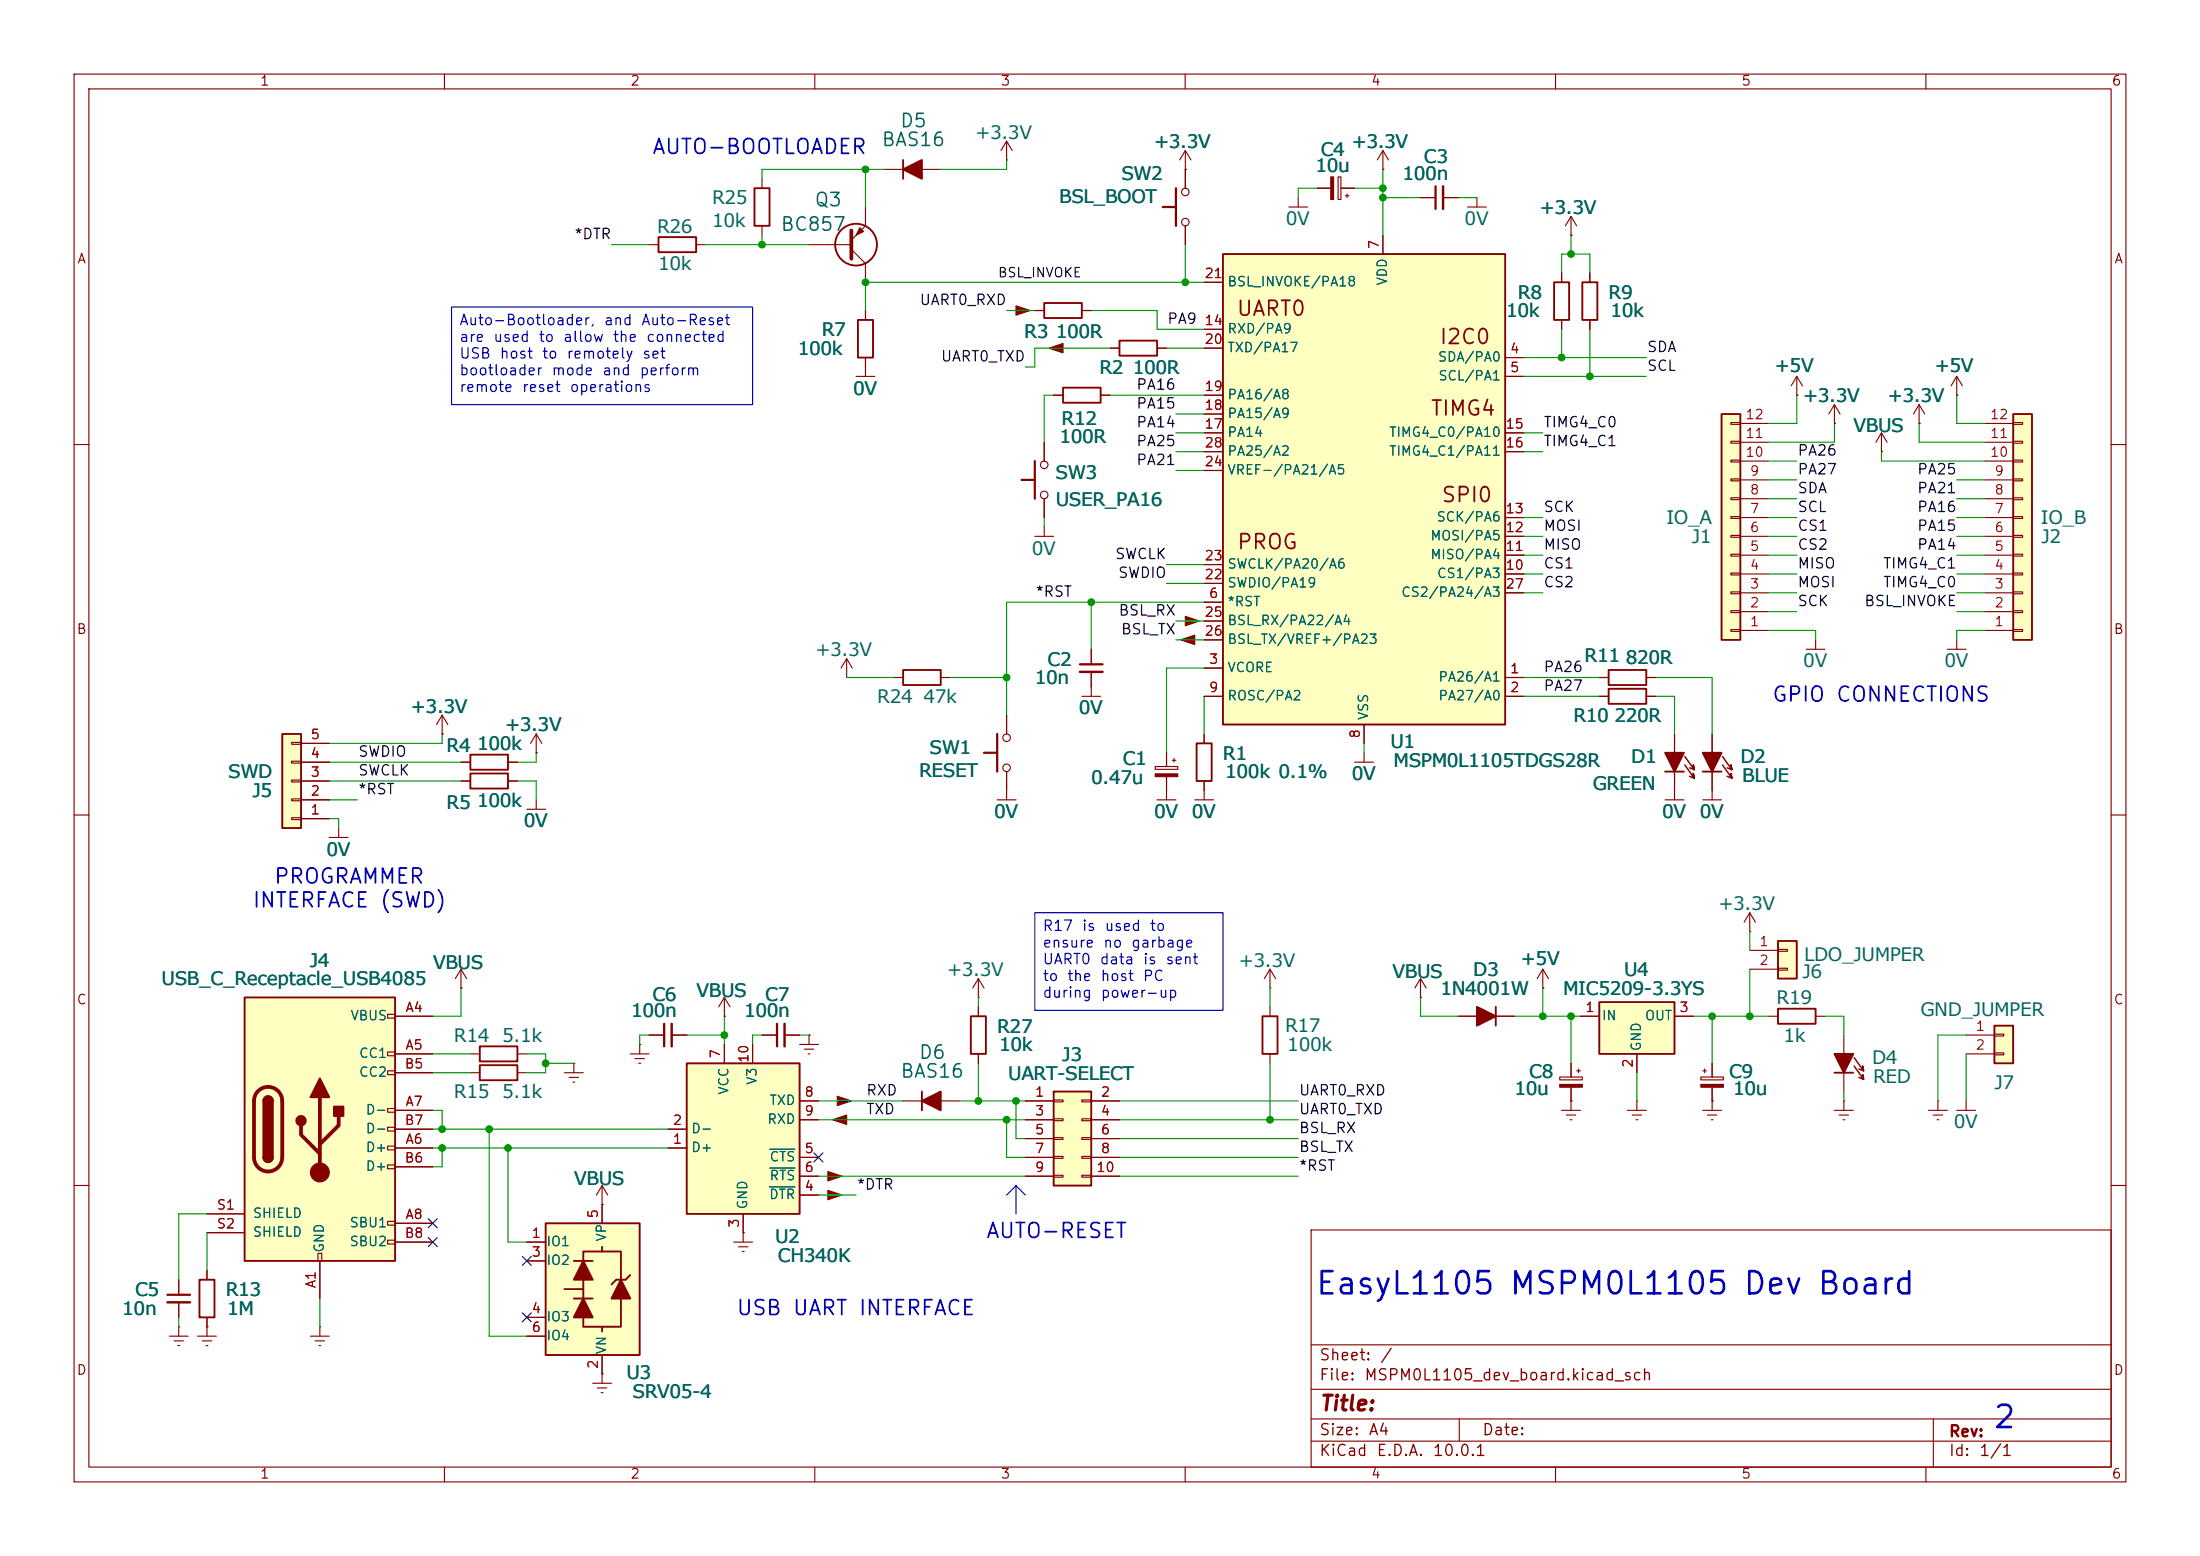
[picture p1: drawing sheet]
<svg xmlns="http://www.w3.org/2000/svg" width="297mm" height="210mm" viewBox="0 0 297 210" stroke-linecap="round" stroke-linejoin="round" font-family="sans-serif">
<g fill="none" stroke="#840000" stroke-width=".15">
<path d="M10 10h277v190h-277zM12 12h273v186h-273zM60 10v2M110 10v2M160 10v2M210 10v2M260 10v2M139.7 41.9h1.3M146 41.9h1.3M10 60h2M285 60h2M10 110h2"/>
<path d="M62.2 105.4h1.3M62.2 102.9h1.3M68.6 105.4h1.2M68.6 102.9h1.2M285 110h2M10 160h2M177 166h108v32h-108zM285 160h2M60 198v2M110 198v2M160 198v2M177 194.5h108"/>
<path d="M177 191.5h108M177 187.5h108M177 181.5h108M197 191.5v3M210 198v2M260 198v2M261 191.5v6.5"/>
</g>
<path d="M137.2 41.3l1.9 .6-1.9 .6z" fill="#840000" stroke="#840000" stroke-width=".15"/>
<path d="M141 40.9h5v2h-5zM63.5 104.4h5.1v2h-5.1zM63.5 101.9h5.1v2h-5.1z" fill="none" stroke="#840000" stroke-width=".25"/>
<path d="M33 134.6h20.3v35.6h-20.3z" fill="#ffffc2"/>
<g fill="none" stroke="#840000" stroke-width=".15">
<path d="M212.1 31.8h.1M212.1 29.2l-.8 1.3M212.1 29.2l.8 1.3M212.1 29.2v2.6M142.2 53.3h1.3M148.6 53.3h1.3M149.9 47h1.2M156.2 47h1.3M72.4 99.1v2.5M72.4 99.1l-.8 1.2M72.4 99.1l.8 1.2M71.1 109.2h2.6"/>
<path d="M72.4 101.6h.1M72.4 108v1.2M52.3 136.9h1v.5h-1zM53.3 137.2h5.1M52.3 142h1v.5h-1zM52.3 144.5h1v.5h-1zM52.3 149.6h1v.5h-1zM52.3 152.1h1v.6h-1zM52.3 154.7h1v.5h-1zM52.3 157.2h1v.5h-1zM53.3 142.2h5.1M53.3 154.9h5.1"/>
<path d="M53.3 149.9h5.1M53.3 144.8h5.1M53.3 157.5h5.1M53.3 152.4h5.1M27.9 163.8h5.1M27.9 166.4h5.1M42.9 169.2h.5v1h-.5zM43.2 170.2v5.1M52.3 164.8h1v.6h-1zM52.3 167.4h1v.5h-1zM53.3 165.1h5.1M53.3 167.6h5.1"/>
<path d="M80 186.7h2.5M80.6 187.3h1.3M81.2 188h.2M81.3 185.4h.1M81.3 185.4v1.3"/>
</g>
<path d="M143.5 52.3h5.1v2.1h-5.1zM151.1 46h5.1v2h-5.1zM33 134.6h20.3v35.6h-20.3zM35.6 148.6a.64 .64 0 0 1 .6-.6 .64 .64 0 0 1 .6 .6M35.6 156.2a.64 .64 0 0 0 .6 .6 .64 .64 0 0 0 .6-.6" fill="none" stroke="#840000" stroke-width=".25"/>
<path d="M34.8 147.3a1.9 1.9 0 0 1 2.1-.5 1.9 1.9 0 0 1 1.2 1.8v7.6a1.91 1.91 0 0 1-1.9 1.9 1.91 1.91 0 0 1-1.9-1.9v-7.6a1.9 1.9 0 0 1 .5-1.3zM40.6 151.9v1.3l2.6 2.5M43.2 148.1v10.1M45.7 150.6v1.3l-2.5 2.5" fill="none" stroke="#840000" stroke-width=".51"/>
<g fill="#840000" stroke="#840000" stroke-width=".25">
<path d="M35.6 148.6h1.2v7.6h-1.2z"/>
<path d="M35.7 148.1a.64 .64 0 0 1 .7-.1 .64 .64 0 0 1 .4 .6h-1.2z"/>
<path d="M35.6 156.2h1.2a.64 .64 0 0 1-.6 .6 .64 .64 0 0 1-.6-.6z"/>
<path d="M43.2 145.5l1.2 2.6h-2.5z"/>
<path d="M45.1 149.4h1.3v1.2h-1.3z"/>
<circle cx="40.6" cy="151.3" r=".63"/>
</g>
<g fill="#840000" stroke="#840000" stroke-width=".15">
<path d="M141.6 47l1.9-.6v1.2z"/>
<circle cx="43.2" cy="158.2" r="1.27"/>
</g>
<path d="M73.7 165.1h12.7v17.8h-12.7z" fill="#ffffc2"/>
<g fill="none" stroke="#840000" stroke-width=".25">
<path d="M217.2 90.4h5v2.1h-5zM217.2 93h5v2h-5zM201.9 135.9v2.5M26.9 172.7h2.1v5.1h-2.1zM73.7 165.1h12.7v17.8h-12.7zM76.2 174h2.5M77.5 170.2h2.5M77.5 175.3h2.5M78.7 170.2v-1.3h5.1v3.8M78.7 172.7v2.6M81.3 168.3v.6M81.3 179.1v.6"/>
<path d="M83.8 175.3v3.8h-5.1v-1.3M85.1 172.1l-.6 .6h-1.3l-.7 .7"/>
</g>
<g fill="none" stroke="#840000" stroke-width=".15">
<path d="M177.8 25.4h1.9M180.6 23.9h.4v3h-.4zM181 25.4h1.9M181.6 26.4h.5M181.9 26.2v.5M198.1 27.9h2.6M199.4 26.7v1.2M59.7 99.1h.1M59.7 96.5l-.8 1.3M59.7 96.5l.8 1.3M59.7 96.5v2.6M215.9 91.4h1.3"/>
<path d="M215.9 94h1.3M222.2 91.4h1.3M222.2 94h1.3M62.2 133.4h.1M62.2 130.8l-.7 1.3M62.2 130.8l.8 1.3M62.2 130.8v2.6M196.8 137.2h7.7M208.3 133.4h.1M208.3 130.8l-.8 1.3M208.3 130.8l.7 1.3M208.3 130.8v2.6"/>
<path d="M210.6 145.4h3v.3h-3zM210.8 149.9h2.6M211.5 150.5h1.2M212 151.1h.2M212.1 148.6h.1M212.1 143.5v1.9M212.1 146.7v3.2M212.9 144.5h.5M213.1 144.3v.5M219.7 149.9h2.5M220.3 150.5h1.3M220.9 151.1h.2"/>
<path d="M221 148.6h.1M221 148.6v1.3M229.6 145.4h3.1v.3h-3.1zM229.9 144.5h.5M230.1 144.3v.5M231.1 143.5v1.9M231.1 146.7v1.9M247.6 149.9h2.6M248.3 150.5h1.3M248.8 151.1h.2M248.9 148.6h.1M248.9 148.6v1.3"/>
<path d="M264.2 149.9h2.5M265.4 148.6v1.3M24.1 179.1h.1M24.1 172.7v2.1M24.1 175.8v2M24.1 179.1v1.2M27.9 179.1h.1M27.9 171.5v1.2M27.9 177.8v2.5M43.2 179.1h.1M43.2 179.1v1.2M71.1 167.6h2.6"/>
<path d="M71.1 170.2h2.6M71.1 177.8h2.6M78.7 170.2v2.5M78.7 175.3v2.5M81.3 162.6h.1M81.3 160v5.1M81.3 160l-.8 1.3M81.3 160l.7 1.3M83.8 172.7v2.6M22.9 180.3h2.5M23.5 181h1.3M24 181.6h.3"/>
<path d="M26.7 180.3h2.5M27.3 181h1.3M27.8 181.6h.3M41.9 180.3h2.5M42.5 181h1.3M43.1 181.6h.2M71.1 180.3h2.6M81.3 182.9v2.5"/>
</g>
<g fill="#840000" stroke="#840000" stroke-width=".25">
<path d="M78.7 170.2l1.3 2.5h-2.5z"/>
<path d="M78.7 175.3l1.3 2.5h-2.5z"/>
<path d="M83.8 172.7l1.3 2.6h-2.6z"/>
<path d="M199.4 135.9l2.5 1.3-2.5 1.2z"/>
</g>
<g fill="#840000" stroke="#840000" stroke-width=".15">
<path d="M210.6 146.4h3v.3h-3z"/>
<path d="M179.7 23.9h.3v3h-.3z"/>
<path d="M229.6 146.4h3.1v.3h-3.1z"/>
</g>
<path d="M22.6 174.8h3.1" fill="none" stroke="#840000" stroke-width=".3"/>
<path d="M22.6 175.8h3.1" fill="none" stroke="#840000" stroke-width=".33"/>
<path d="M215.9 135.3h10.2v6.9h-10.2z" fill="#ffffc2"/>
<path d="M115.8 43.2h2.1v5.1h-2.1zM224.8 104.1h2.5M229.9 104.1h2.5M215.9 135.3h10.2v6.9h-10.2z" fill="none" stroke="#840000" stroke-width=".25"/>
<g fill="none" stroke="#840000" stroke-width=".15">
<path d="M160 22.9h.1M160 20.3l-.7 1.3M160 20.3l.8 1.3M160 20.3v2.6M116.8 41.9v1.3M116.8 48.3v1.2M139.7 72.4h2.5M141 71.1v1.3M226.1 99.1v8.9M231.1 99.1v8.9M161.3 108h2.5M162.6 106.7v1.3"/>
<path d="M224.8 108h2.5M229.9 108h2.5M213.4 137.2h2.5M226.1 137.2h2.5M236.2 125.7h.1M236.2 123.2l-.7 1.3M236.2 123.2l.8 1.3M236.2 123.2v2.5M221 142.2v2.6M229.9 149.9h2.5M230.5 150.5h1.3M231 151.1h.3"/>
<path d="M231.1 148.6h.1M231.1 148.6v1.3"/>
</g>
<path d="M227.5 103.3l1.2 1.7-.1-.6 .1 .6-.6-.2M227.5 102.1l1.2 1.8-.1-.6 .1 .6-.6-.3M232.5 103.3l1.3 1.7-.1-.6 .1 .6-.6-.2M232.5 102.1l1.3 1.8-.1-.6 .1 .6-.6-.3" fill="none" stroke="#840000" stroke-width=".2"/>
<g fill="#840000" stroke="#840000" stroke-width=".25">
<path d="M229.9 101.6h2.5l-1.3 2.5z"/>
<path d="M224.8 101.6h2.5l-1.2 2.5z"/>
</g>
<path d="M240 127h2.6v5.1h-2.6z" fill="#ffffc2"/>
<g fill="none" stroke="#840000" stroke-width=".25">
<path d="M88.9 32h5.1v2h-5.1zM101.9 25.4h2v5.1h-2zM121.9 21.6v2.5M121.9 90.4h5.1v2.1h-5.1zM161.5 100.3h2.1v5.1h-2.1zM131.1 137.2h2v5h-2zM240 127h2.6v5.1h-2.6zM64.8 141.2h5v2.1h-5zM247.6 144.8h2.6"/>
<circle cx="115.6" cy="33" r="2.82"/>
</g>
<g fill="none" stroke="#840000" stroke-width=".15">
<path d="M135.9 19.1l-.8 1.2M135.9 19.1l.8 1.2M135.9 19.1v2.5M87.6 33h1.3M94 33h1.2M102.9 24.1v1.3M102.9 30.5v1.3M109.2 33h5.7M114.9 33.7l1.9 1.9v2.5M116.8 27.9v2.6l-1.9 1.9M119.4 22.9h7.6M135.9 21.6h.1"/>
<path d="M160 22.9v2.5M160 30.5v2.5M141 59.7v2.5M141 67.3v2.6M114.3 91.4h.1M114.3 88.9l-.8 1.3M114.3 88.9l.8 1.3M114.3 88.9v2.5M120.6 91.4h1.3M127 91.4h1.3M135.9 96.5v2.6M146 94h2.6"/>
<path d="M147.3 87.6v2.1M147.3 90.7v3.3M162.6 99.1v1.2M134.6 108h2.6M135.9 104.1v3.9M156 103.5h3v.3h-3zM157.5 101.6v1.9M157.5 104.8v1.9M158.2 102.6h.5M158.5 102.4v.5M162.6 105.4v1.3M182.9 102.9h2.5"/>
<path d="M184.1 101.6v1.3M87.6 139.7h2.1M90.7 139.7h2M132.1 135.9v1.3M236.2 128.3h3.8M236.2 130.8h3.8M240 128.1h1.3v.3h-1.3zM240 130.7h1.3v.2h-1.3zM248.9 139.7v7.6M63.5 142.2h1.3M69.8 142.2h1.3M132.1 142.2v1.3"/>
<path d="M260.3 149.9h2.6M261 150.5h1.3M261.5 151.1h.2M261.6 148.6h.1M261.6 148.6v1.3M99.1 167.6h2.5M99.7 168.3h1.3M100.2 168.9h.3M100.3 166.4h.1M100.3 166.4v1.2"/>
<circle cx="160" cy="30" r=".51"/>
<circle cx="160" cy="25.9" r=".51"/>
<circle cx="141" cy="62.7" r=".51"/>
<circle cx="141" cy="66.8" r=".51"/>
<circle cx="135.9" cy="99.6" r=".51"/>
<circle cx="135.9" cy="103.6" r=".51"/>
</g>
<path d="M157 27.9h1.7M158.7 25.4v5.1M137.9 64.8h1.8M139.7 62.2v5.1M134.6 99.1v5M145.8 89.7h3M132.8 101.6h1.8M89.7 138.2v3" fill="none" stroke="#840000" stroke-width=".3"/>
<path d="M114.9 31.1v3.8" fill="none" stroke="#840000" stroke-width=".51"/>
<g fill="#840000" stroke="#840000" stroke-width=".15">
<path d="M116.1 30.7l.5 .5-1 .6z"/>
<path d="M160 83.2l1.9 .6-1.9 .7z"/>
<path d="M159.4 86.4l1.9-.7v1.3z"/>
<path d="M156 104.4h3v.4h-3z"/>
<path d="M111.8 160.7l1.9 .6-1.9 .6z"/>
<path d="M111.8 158.1l1.9 .7-1.9 .6z"/>
</g>
<g fill="#840000" stroke="#840000" stroke-width=".25">
<path d="M121.9 22.9l2.6-1.3v2.5z"/>
<path d="M247.6 142.2h2.6l-1.3 2.6z"/>
</g>
<path d="M145.8 90.7h3M90.7 138.2v3" fill="none" stroke="#840000" stroke-width=".33"/>
<path d="M250.3 143.9l1.3 1.8-.1-.7 .1 .7-.6-.3M250.3 142.7l1.3 1.8-.1-.6 .1 .6-.6-.2" fill="none" stroke="#840000" stroke-width=".2"/>
<path d="M269.2 138.4h2.6v5.1h-2.6z" fill="#ffffc2"/>
<path d="M269.2 138.4h2.6v5.1h-2.6z" fill="none" stroke="#840000" stroke-width=".25"/>
<g fill="none" stroke="#840000" stroke-width=".15">
<path d="M156.2 108h2.5M157.5 106.7v1.3M97.8 137.2h.1M97.8 134.6l-.8 1.3M97.8 134.6l.8 1.3M97.8 134.6v2.6M132.1 134.6h.1M132.1 132.1l-.8 1.3M132.1 132.1l.7 1.3M132.1 132.1v2.5M191.8 134.6h.1M191.8 132.1l-.8 1.3"/>
<path d="M191.8 132.1l.7 1.3M191.8 132.1v2.5M265.4 139.7h3.8M269.2 139.6h1.3v.2h-1.3zM85.1 142.2h2.5M85.7 142.9h1.3M86.2 143.5h.3M86.4 141h.1M86.4 141v1.2M265.4 142.2h3.8M269.2 142.1h1.3v.3h-1.3z"/>
</g>
<path d="M165.1 34.3h38.1v63.5h-38.1z" fill="#ffffc2"/>
<path d="M165.1 34.3h38.1v63.5h-38.1zM64.8 143.8h5v2h-5z" fill="none" stroke="#840000" stroke-width=".25"/>
<g fill="none" stroke="#840000" stroke-width=".15">
<path d="M162.6 38.1h2.5M186.7 31.8v2.5M162.6 58.4h2.5M162.6 55.9h2.5M162.6 53.3h2.5M162.6 44.5h2.5M162.6 47h2.5M203.2 58.4h2.5M203.2 48.3h2.5M203.2 50.8h2.5M162.6 78.7h2.5M162.6 76.2h2.5"/>
<path d="M162.6 63.5h2.5M162.6 61h2.5M203.2 61h2.5M203.2 77.5h2.5M203.2 74.9h2.5M203.2 72.4h2.5M203.2 69.9h2.5M162.6 94h2.5M162.6 81.3h2.5M162.6 90.2h2.5M162.6 83.8h2.5M162.6 86.4h2.5"/>
<path d="M184.1 97.8v2.5M203.2 91.4h2.5M203.2 94h2.5M203.2 80h2.5M63.5 144.8h1.3M69.8 144.8h1.3"/>
</g>
<path d="M38.1 99.1h2.5v12.7h-2.5z" fill="#ffffc2"/>
<path d="M38.1 99.1h2.5v12.7h-2.5z" fill="none" stroke="#840000" stroke-width=".25"/>
<g fill="none" stroke="#840000" stroke-width=".15">
<path d="M186.7 22.9h.1M186.7 20.3l-.8 1.3M186.7 20.3l.8 1.3M186.7 20.3v2.6M191.8 26.7h2M194.8 26.7h2M39.4 110.4h1.2v.2h-1.2zM39.4 107.8h1.2v.3h-1.2zM39.4 105.3h1.2v.2h-1.2zM39.4 102.7h1.2v.3h-1.2zM39.4 100.2h1.2v.3h-1.2zM40.6 110.5h3.8"/>
<path d="M40.6 108h3.8M40.6 105.4h3.8M40.6 102.9h3.8M40.6 100.3h3.8M44.4 113h2.6M45.7 111.8v1.2"/>
</g>
<path d="M193.8 25.1v3.1" fill="none" stroke="#840000" stroke-width=".3"/>
<path d="M194.8 25.1v3.1" fill="none" stroke="#840000" stroke-width=".33"/>
<path d="M142.2 147.3h5.1v12.7h-5.1z" fill="#ffffc2"/>
<path d="M142.2 147.3h5.1v12.7h-5.1z" fill="none" stroke="#840000" stroke-width=".25"/>
<g fill="none" stroke="#840000" stroke-width=".15">
<path d="M138.4 148.6h3.8M138.4 151.1h3.8M138.4 153.7h3.8M138.4 156.2h3.8M138.4 158.8h3.8M142.2 148.5h1.3v.2h-1.3zM142.2 151h1.3v.3h-1.3zM142.2 153.5h1.3v.3h-1.3zM142.2 156.1h1.3v.2h-1.3zM142.2 158.6h1.3v.3h-1.3zM146 148.5h1.3v.2h-1.3zM146 151h1.3v.3h-1.3z"/>
<path d="M146 153.5h1.3v.3h-1.3zM146 156.1h1.3v.2h-1.3zM146 158.6h1.3v.3h-1.3zM147.3 148.6h3.8M147.3 151.1h3.8M147.3 153.7h3.8M147.3 156.2h3.8M147.3 158.8h3.8"/>
</g>
<path d="M92.7 143.5h15.2v20.3h-15.2z" fill="#ffffc2"/>
<path d="M209.8 38.1h2v5.1h-2zM213.6 38.1h2v5.1h-2zM240 136.1h5.1v2.1h-5.1zM92.7 143.5h15.2v20.3h-15.2zM124.5 147.3v2.6" fill="none" stroke="#840000" stroke-width=".25"/>
<g fill="none" stroke="#840000" stroke-width=".15">
<path d="M210.8 36.8v1.3M214.6 36.8v1.3M115.6 50.8h2.5M116.8 49.5v1.3M210.8 43.2v1.3M214.6 43.2v1.3M259.1 57.2h.1M259.1 54.6l-.8 1.3M259.1 54.6l.7 1.3M259.1 54.6v2.6M264.2 53.3h.1M264.2 50.8v2.5"/>
<path d="M264.2 50.8l-.8 1.3M264.2 50.8l.7 1.3M262.9 87.6h2.5M264.2 86.4v1.2M102.9 139.7h2M105.9 139.7h2M109.2 139.7h.1M109.2 139.7v1.3M238.8 137.2h1.2M245.1 137.2h1.3M76.2 144.8h2.5M76.8 145.4h1.3"/>
<path d="M77.3 146.1h.3M77.5 143.5h.1M77.5 143.5v1.3M90.2 154.9h2.5M90.2 152.4h2.5M97.8 141v2.5M101.6 141v2.5M107.9 156.2h2.6M107.9 158.8h2.6M107.9 148.6h2.6M107.9 151.1h2.6M107.9 141h2.6"/>
<path d="M108.6 141.6h1.3M109.1 142.2h.2M121.9 148.6h7.6M100.3 163.8v2.6M107.9 161.3h2.6"/>
</g>
<path d="M103.9 155.1h3.4M103.9 157.6h3.4M103.9 160.2h3.4" fill="none" stroke="#006464" stroke-width=".15"/>
<path d="M124.5 148.6l2.5-1.3v2.6z" fill="#840000" stroke="#840000" stroke-width=".25"/>
<path d="M104.9 138.2v3" fill="none" stroke="#840000" stroke-width=".3"/>
<path d="M105.9 138.2v3" fill="none" stroke="#840000" stroke-width=".33"/>
<g fill="#840000" stroke="#840000" stroke-width=".15">
<path d="M112.4 151.1l1.9-.6v1.3z"/>
<path d="M113 148l1.9 .6-1.9 .6z"/>
</g>
<path d="M271.8 55.9h2.5v30.5h-2.5z" fill="#ffffc2"/>
<path d="M271.8 55.9h2.5v30.5h-2.5zM170.4 137.2h2.1v5h-2.1z" fill="none" stroke="#840000" stroke-width=".25"/>
<g fill="none" stroke="#840000" stroke-width=".15">
<path d="M174 27.9h2.5M175.3 26.7v1.2M242.6 53.3h.1M242.6 50.8l-.8 1.3M242.6 50.8l.7 1.3M242.6 50.8v2.5M247.6 57.2h.1M247.6 54.6l-.7 1.3M247.6 54.6l.8 1.3M247.6 54.6v2.6M254 58.4l-.8 1.3M254 58.4l.8 1.3"/>
<path d="M254 58.4v2.6M268 59.7h3.8M268 57.2h3.8M271.8 59.6h1.2v.2h-1.2zM271.8 57h1.2v.3h-1.2zM254 61h.1M268 77.5h3.8M268 74.9h3.8M268 72.4h3.8M268 69.9h3.8M268 67.3h3.8M268 64.8h3.8"/>
<path d="M268 62.2h3.8M271.8 79.9h1.2v.2h-1.2zM271.8 77.3h1.2v.3h-1.2zM271.8 74.8h1.2v.3h-1.2zM271.8 72.3h1.2v.2h-1.2zM271.8 69.7h1.2v.3h-1.2zM271.8 67.2h1.2v.2h-1.2zM271.8 64.6h1.2v.3h-1.2zM271.8 62.1h1.2v.3h-1.2zM243.8 87.6h2.6M245.1 86.4v1.2M268 85.1h3.8"/>
<path d="M268 82.6h3.8M268 80h3.8M271.8 85h1.2v.2h-1.2zM271.8 82.4h1.2v.3h-1.2zM171.4 133.4h.1M171.4 130.8l-.7 1.3M171.4 130.8l.8 1.3M171.4 130.8v2.6M171.4 135.9v1.3M171.4 142.2v1.3"/>
</g>
<path d="M232.4 55.9h2.5v30.5h-2.5z" fill="#ffffc2"/>
<path d="M232.4 55.9h2.5v30.5h-2.5z" fill="none" stroke="#840000" stroke-width=".25"/>
<g fill="none" stroke="#840000" stroke-width=".15">
<path d="M160 22.9h.1M160 22.9v2.5M160 30.5v2.5M162.6 38.1h2.5M177.8 25.4h1.9M181 25.4h1.9M186.7 22.9h.1M186.7 31.8v2.5M191.8 26.7h2M194.8 26.7h2M210.8 36.8v1.3M212.1 31.8h.1"/>
<path d="M214.6 36.8v1.3M116.8 41.9v1.3M116.8 48.3v1.2M139.7 41.9h1.3M141 59.7v2.5M142.2 53.3h1.3M146 41.9h1.3M148.6 53.3h1.3M149.9 47h1.2M156.2 47h1.3M162.6 47h2.5M162.6 53.3h2.5"/>
<path d="M162.6 58.4h2.5M162.6 55.9h2.5M162.6 44.5h2.5M203.2 58.4h2.5M203.2 48.3h2.5M203.2 50.8h2.5M210.8 43.2v1.3M214.6 43.2v1.3M233.7 59.6h1.2v.2h-1.2zM233.7 57h1.2v.3h-1.2zM234.9 59.7h3.9M234.9 57.2h3.9"/>
<path d="M242.6 53.3h.1M247.6 57.2h.1M259.1 57.2h.1M264.2 53.3h.1M141 67.3v2.6M162.6 78.7h2.5M162.6 76.2h2.5M162.6 63.5h2.5M162.6 61h2.5M203.2 77.5h2.5M203.2 74.9h2.5M203.2 72.4h2.5"/>
<path d="M203.2 69.9h2.5M203.2 61h2.5M233.7 79.9h1.2v.2h-1.2zM233.7 77.3h1.2v.3h-1.2zM233.7 74.8h1.2v.3h-1.2zM233.7 72.3h1.2v.2h-1.2zM233.7 69.7h1.2v.3h-1.2zM233.7 67.2h1.2v.2h-1.2zM233.7 64.6h1.2v.3h-1.2zM233.7 62.1h1.2v.3h-1.2zM234.9 77.5h3.9M234.9 74.9h3.9"/>
<path d="M234.9 72.4h3.9M234.9 69.9h3.9M234.9 67.3h3.9M234.9 64.8h3.9M234.9 62.2h3.9M254 61h.1M59.7 99.1h.1M135.9 96.5v2.6M147.3 87.6v2.1M147.3 90.7v2M162.6 94h2.5M162.6 99.1v1.2"/>
<path d="M162.6 81.3h2.5M162.6 90.2h2.5M162.6 83.8h2.5M162.6 86.4h2.5M184.1 97.8v2.5M203.2 80h2.5M203.2 91.4h2.5M203.2 94h2.5M215.9 91.4h1.3M215.9 94h1.3M222.2 91.4h1.3M222.2 94h1.3"/>
<path d="M226.1 99.1v2.5M231.1 99.1v2.5M233.7 85h1.2v.2h-1.2zM233.7 82.4h1.2v.3h-1.2zM234.9 85.1h3.9M234.9 82.6h3.9M234.9 80h3.9M40.6 110.5h3.8M40.6 108h3.8M40.6 105.4h3.8M40.6 102.9h3.8M40.6 100.3h3.8"/>
<path d="M62.2 105.4h1.3M62.2 102.9h1.3M68.6 105.4h1.2M68.6 102.9h1.2M72.4 101.6h.1M135.9 104.1v2.6M157.5 101.6v1.9M157.5 104.8v1.9M162.6 105.4v1.3M226.1 104.1v2.6M231.1 104.1v2.6M53.3 137.2h5.1"/>
<path d="M62.2 133.4h.1M87.6 139.7h2.1M90.7 139.7h2M97.8 137.2h.1M102.9 139.7h2M105.9 139.7h2M109.2 139.7h.1M132.1 135.9v1.3M191.8 134.6h.1M196.8 137.2h2.6M201.9 137.2h2.6M208.3 133.4h.1"/>
<path d="M213.4 137.2h2.5M226.1 137.2h2.5M53.3 142.2h5.1M53.3 154.9h5.1M53.3 149.9h5.1M53.3 144.8h5.1M53.3 157.5h5.1M53.3 152.4h5.1M86.4 141h.1M90.2 154.9h2.5M90.2 152.4h2.5M97.8 141v2.5"/>
<path d="M101.6 141v2.5M107.9 148.6h2.6M107.9 151.1h2.6M107.9 156.2h2.6M107.9 158.8h2.6M132.1 142.2v1.3M138.4 148.6h3.8M138.4 151.1h3.8M138.4 153.7h3.8M138.4 156.2h3.8M138.4 158.8h3.8M147.3 148.6h3.8"/>
<path d="M147.3 151.1h3.8M147.3 153.7h3.8M147.3 156.2h3.8M147.3 158.8h3.8M212.1 148.6h.1M212.1 143.5v1.9M212.1 146.7v1.9M221 142.2v2.6M231.1 148.6h.1M231.1 143.5v1.9M231.1 146.7v1.9M24.1 172.7v2.1"/>
<path d="M24.1 175.8v2M27.9 179.1h.1M27.9 163.8h5.1M27.9 166.4h5.1M27.9 171.5v1.2M27.9 177.8v1.3M43.2 170.2v5.1M53.3 165.1h5.1M53.3 167.6h5.1M71.1 167.6h2.6M71.1 170.2h2.6M71.1 177.8h2.6"/>
<path d="M81.3 162.6h.1M81.3 162.6v2.5M100.3 166.4h.1M100.3 163.8v2.6M107.9 161.3h2.6M71.1 180.3h2.6M81.3 185.4h.1M81.3 182.9v2.5"/>
</g>
<path d="M61 41.4h40.6v13.2h-40.6zM139.7 123.2h25.4v13.2h-25.4zM137.2 160v3.8M137.2 160l1.2 1.3M137.2 160l-1.3 1.3" fill="none" stroke="#0000c2" stroke-width=".15"/>
<g fill="none" stroke="#009600" stroke-width=".15">
<path d="M82.5 33h5.1M95.2 33h14M102.9 31.8v1.2M116.8 22.9v5M119.4 22.9h-16.5v1.2M135.9 21.6v1.3h-8.9M160 33v5.1M162.6 38.1h-45.8v3.8M177.8 25.4h-2.5v1.3M182.9 25.4h3.8M186.7 22.9v8.9M186.7 26.7h5.1"/>
<path d="M196.8 26.7h2.6M210.8 36.8v-2.5h3.8v2.5M212.1 31.8v2.5M135.9 41.9h3.8M142.2 53.3h-1.2v6.4M147.3 41.9h8.9v2.6h6.4M149.9 53.3h12.7M149.9 47h-10.2v2.5h-1.3M157.5 47h5.1M158.7 58.4h3.9M158.7 55.9h3.9M205.7 50.8h16.5"/>
<path d="M205.7 48.3h16.5M205.7 58.4h2.6M210.8 44.5v3.8M214.6 44.5v6.3M242.6 53.3v3.9h-3.8M247.6 57.2v2.5h-8.8M259.1 57.2v2.5h8.9M264.2 53.3v3.9h3.8M141 69.9v1.2M157.5 78.7h5.1M157.5 76.2h5.1M158.7 61h3.9"/>
<path d="M158.7 63.5h3.9M205.7 61h2.6M205.7 74.9h2.6M205.7 77.5h2.6M205.7 69.9h2.6M205.7 72.4h2.6M238.8 62.2h3.8M238.8 74.9h3.8M238.8 77.5h3.8M238.8 64.8h3.8M238.8 67.3h3.8M238.8 69.9h3.8"/>
<path d="M238.8 72.4h3.8M254 61v1.2h14M264.2 74.9h3.8M264.2 77.5h3.8M264.2 64.8h3.8M264.2 67.3h3.8M264.2 69.9h3.8M264.2 72.4h3.8M59.7 99.1v1.2h-15.3M114.3 91.4h6.3M128.3 91.4h7.6M147.3 81.3v6.3"/>
<path d="M158.7 86.4h3.9M158.7 83.8h3.9M162.6 94v5.1M162.6 90.2h-5.1v11.4M162.6 81.3h-26.7v15.2M205.7 80h2.6M205.7 91.4h10.2M205.7 94h10.2M223.5 91.4h7.6v7.7M223.5 94h2.6v5.1M238.8 85.1h6.3v1.3M238.8 80h3.8"/>
<path d="M238.8 82.6h3.8M264.2 80h3.8M264.2 82.6h3.8M268 85.1h-3.8v1.3M44.4 110.5h1.3v1.3M44.4 108h3.9M44.4 105.4h17.8M44.4 102.9h17.8M69.8 105.4h2.6v2.6M72.4 101.6v1.3h-2.6M184.1 100.3v1.3M62.2 133.4v3.8h-3.8"/>
<path d="M87.6 139.7h-1.2v1.3M92.7 139.7h5.1M97.8 137.2v3.8M102.9 139.7h-1.3v1.3M107.9 139.7h1.3M132.1 134.6v1.3M171.4 133.4v2.5M191.8 134.6v2.6h5M204.5 137.2h8.9M208.3 133.4v3.8M212.1 137.2v6.3M228.6 137.2h10.2"/>
<path d="M231.1 137.2v6.3M236.2 125.7v2.6M236.2 130.8v6.4M246.4 137.2h2.5v2.5M265.4 139.7h-3.8v8.9M58.4 152.4h31.8M58.4 154.9h31.8M58.4 142.2h5.1M58.4 144.8h5.1M58.4 149.9h1.3v2.5M59.7 154.9v2.6h-1.3M66 152.4v27.9h5.1"/>
<path d="M68.6 154.9v12.7h2.5M71.1 142.2h2.6v2.6h-2.6M73.7 143.5h3.8M110.5 151.1h27.9M110.5 158.8h27.9M110.5 148.6h11.4M129.5 148.6h8.9M132.1 143.5v5.1M135.9 151.1v5.1h2.5M137.2 148.6v5.1h1.2M151.1 151.1h24.2M151.1 153.7h24.2"/>
<path d="M151.1 156.2h24.2M151.1 158.8h24.2M151.1 148.6h24.2M171.4 143.5v7.6M221 144.8v3.8M248.9 147.3v1.3M265.4 142.2v6.4M24.1 177.8v1.3M27.9 166.4v5.1M27.9 163.8h-3.8v8.9M43.2 175.3v3.8M110.5 161.3h5.1"/>
</g>
<path d="M109.9 155.6l1.2 1.2M111.1 155.6l-1.2 1.2M57.8 164.5l1.2 1.2M57.8 167l1.2 1.2M59 164.5l-1.2 1.2M59 167l-1.2 1.2M70.5 177.2l1.2 1.2M70.5 169.6l1.2 1.2M71.7 177.2l-1.2 1.2M71.7 169.6l-1.2 1.2" fill="none" stroke="#000084" stroke-width=".15"/>
<path d="M103.9 155.1h3.4M103.9 157.6h3.4M103.9 160.2h3.4" fill="none" stroke="#006464" stroke-width=".15"/>
<g fill="#009600" stroke="#009600" stroke-width=".14">
<circle cx="59.7" cy="154.9" r=".46"/>
<circle cx="59.7" cy="152.4" r=".46"/>
<circle cx="102.9" cy="33" r=".46"/>
<circle cx="116.8" cy="38.1" r=".46"/>
<circle cx="116.8" cy="22.9" r=".46"/>
<circle cx="135.9" cy="91.4" r=".46"/>
<circle cx="97.8" cy="139.7" r=".46"/>
<circle cx="66" cy="152.4" r=".46"/>
<circle cx="68.6" cy="154.9" r=".46"/>
<circle cx="73.7" cy="143.5" r=".46"/>
<circle cx="231.1" cy="137.2" r=".46"/>
<circle cx="236.2" cy="137.2" r=".46"/>
<circle cx="212.1" cy="34.3" r=".46"/>
<circle cx="186.7" cy="25.4" r=".46"/>
<circle cx="132.1" cy="148.6" r=".46"/>
<circle cx="135.9" cy="151.1" r=".46"/>
<circle cx="137.2" cy="148.6" r=".46"/>
<circle cx="171.4" cy="151.1" r=".46"/>
<circle cx="214.6" cy="50.8" r=".46"/>
<circle cx="210.8" cy="48.3" r=".46"/>
<circle cx="208.3" cy="137.2" r=".46"/>
<circle cx="212.1" cy="137.2" r=".46"/>
<circle cx="160" cy="38.1" r=".46"/>
<circle cx="147.3" cy="81.3" r=".46"/>
<circle cx="186.7" cy="26.7" r=".46"/>
</g>
<g font-size="3" fill="#0000c2">
<text x="177.4" y="175.5">EasyL1105 MSPM0L1105 Dev Board</text>
<text x="268.9" y="193.5">2</text>
</g>
<g font-size="2.5" fill="#006464">
<text x="131.7" y="18.7">+3.3V</text>
<text x="155.8" y="20">+3.3V</text>
<text x="177.6" y="23.3">10u</text>
<text x="178.3" y="21">C4</text>
<text x="182.5" y="20">+3.3V</text>
<text x="192.2" y="22">C3</text>
<text x="96.1" y="27.6">R25</text>
<text x="143" y="27.3">BSL_BOOT</text>
<text x="151.4" y="24.3">SW2</text>
<text x="189.3" y="24.3">100n</text>
<text x="207.9" y="28.9">+3.3V</text>
<text x="88.7" y="31.4">R26</text>
<text x="96.1" y="30.6">10k</text>
<text x="173.6" y="30.4">0V</text>
<text x="197.7" y="30.4">0V</text>
<text x="88.8" y="36.5">10k</text>
<text x="204.9" y="40.3">R8</text>
<text x="217.2" y="40.3">R9</text>
<text x="107.7" y="47.9">100k</text>
<text x="110.9" y="45.4">R7</text>
<text x="138.3" y="45.6">R3</text>
<text x="142.5" y="45.6">100R</text>
<text x="203.3" y="42.8">10k</text>
<text x="217.4" y="42.8">10k</text>
<text x="115.2" y="53.2">0V</text>
<text x="148.4" y="50.5">R2</text>
<text x="152.9" y="50.5">100R</text>
<text x="239.6" y="50.2">+5V</text>
<text x="261.2" y="50.2">+5V</text>
<text x="143" y="59.9">100R</text>
<text x="143.3" y="57.3">R12</text>
<text x="243.4" y="54.3">+3.3V</text>
<text x="250.2" y="58.3">VBUS</text>
<text x="254.9" y="54.3">+3.3V</text>
<text x="142.5" y="64.7">SW3</text>
<text x="142.5" y="68.2">USER_PA16</text>
<text x="225" y="70.8">IO_A</text>
<text x="275.5" y="70.8">IO_B</text>
<text x="139.3" y="74.8">0V</text>
<text x="228.4" y="73.3">J1</text>
<text x="275.6" y="73.3">J2</text>
<text x="110.1" y="88.6">+3.3V</text>
<text x="141.4" y="89.8">C2</text>
<text x="213.9" y="89.3">R11</text>
<text x="219.5" y="89.6">820R</text>
<text x="118.4" y="94.9">R24</text>
<text x="124.7" y="94.9">47k</text>
<text x="139.7" y="92.4">10n</text>
<text x="243.4" y="90.1">0V</text>
<text x="262.5" y="90.1">0V</text>
<text x="55.5" y="96.2">+3.3V</text>
<text x="60.3" y="101.5">R4</text>
<text x="64.4" y="101.3">100k</text>
<text x="68.2" y="98.7">+3.3V</text>
<text x="125.5" y="101.8">SW1</text>
<text x="145.7" y="96.4">0V</text>
<text x="187.7" y="101">U1</text>
<text x="212.4" y="97.4">R10</text>
<text x="218" y="97.4">220R</text>
<text x="30.8" y="105.1">SWD</text>
<text x="34.1" y="107.6">J5</text>
<text x="124.1" y="104.8">RESET</text>
<text x="147.3" y="105.8">0.47u</text>
<text x="151.6" y="103.2">C1</text>
<text x="165.1" y="102.5">R1</text>
<text x="165.4" y="105.1">100k 0.1%</text>
<text x="182.5" y="105.3">0V</text>
<text x="188.1" y="103.5">MSPM0L1105TDGS28R</text>
<text x="215" y="106.6">GREEN</text>
<text x="220.2" y="103">D1</text>
<text x="234.9" y="103">D2</text>
<text x="235.2" y="105.5">BLUE</text>
<text x="60.3" y="109.1">R5</text>
<text x="64.4" y="108.9">100k</text>
<text x="70.7" y="111.7">0V</text>
<text x="134.2" y="110.4">0V</text>
<text x="155.8" y="110.4">0V</text>
<text x="160.9" y="110.4">0V</text>
<text x="224.4" y="110.4">0V</text>
<text x="229.5" y="110.4">0V</text>
<text x="44.1" y="115.5">0V</text>
<text x="232" y="122.8">+3.3V</text>
<text x="41.8" y="130.5">J4</text>
<text x="58.5" y="130.7">VBUS</text>
<text x="127.9" y="131.7">+3.3V</text>
<text x="167.2" y="130.5">+3.3V</text>
<text x="188" y="132">VBUS</text>
<text x="198.9" y="131.7">D3</text>
<text x="205.3" y="130.2">+5V</text>
<text x="219.3" y="131.7">U4</text>
<text x="243.3" y="132">J6</text>
<text x="243.6" y="129.7">LDO_JUMPER</text>
<text x="21.8" y="133">USB_C_Receptacle_USB4085</text>
<text x="85.2" y="137.3">100n</text>
<text x="88.1" y="135">C6</text>
<text x="94" y="134.5">VBUS</text>
<text x="100.4" y="137.3">100n</text>
<text x="103.3" y="135">C7</text>
<text x="194.5" y="134.3">1N4001W</text>
<text x="211" y="134.3">MIC5209-3.3YS</text>
<text x="239.8" y="135.5">R19</text>
<text x="259.3" y="137.1">GND_JUMPER</text>
<text x="61.3" y="140.6">R14</text>
<text x="67.8" y="140.6">5.1k</text>
<text x="134.6" y="139.4">R27</text>
<text x="134.9" y="141.9">10k</text>
<text x="143.4" y="143.2">J3</text>
<text x="173.5" y="139.2">R17</text>
<text x="173.8" y="141.9">100k</text>
<text x="240.8" y="140.6">1k</text>
<text x="252.7" y="143.6">D4</text>
<text x="61.3" y="148.2">R15</text>
<text x="67.8" y="148.2">5.1k</text>
<text x="136.1" y="145.7">UART-SELECT</text>
<text x="204.5" y="147.7">10u</text>
<text x="206.4" y="145.5">C8</text>
<text x="233.4" y="145.5">C9</text>
<text x="234" y="147.7">10u</text>
<text x="252.9" y="146.1">RED</text>
<text x="269.2" y="147">J7</text>
<text x="263.8" y="152.3">0V</text>
<text x="77.5" y="159.9">VBUS</text>
<text x="104.6" y="167.8">U2</text>
<text x="105" y="170.3">CH340K</text>
<text x="16.5" y="177.5">10n</text>
<text x="18.2" y="174.9">C5</text>
<text x="30.5" y="174.9">R13</text>
<text x="30.7" y="177.5">1M</text>
<text x="84.6" y="186.1">U3</text>
<text x="85.4" y="188.6">SRV05-4</text>
</g>
<g font-size="2" fill="#0000c2">
<text x="87.9" y="21.3">AUTO-BOOTLOADER</text>
<text x="239.1" y="95.2">GPIO CONNECTIONS</text>
<text x="36.9" y="119.8">PROGRAMMER</text>
<text x="34" y="123">INTERFACE (SWD)</text>
<text x="133" y="167.6">AUTO-RESET</text>
<text x="99.3" y="178">USB UART INTERFACE</text>
</g>
<g font-size="2" fill="#840000">
<text x="166.8" y="43.1">UART0</text>
<text x="194.2" y="46.9">I2C0</text>
<text x="193" y="56.6">TIMG4</text>
<text x="194.5" y="68.3">SPI0</text>
<text x="166.9" y="74.6">PROG</text>
<text x="178" y="190.9">Title:</text>
</g>
<g font-size="1.8" fill="#006464">
<text x="121.4" y="17.6">D5</text>
<text x="118.9" y="20.2">BAS16</text>
<text x="109.8" y="28.3">Q3</text>
<text x="105.3" y="31.6">BC857</text>
<text x="123.9" y="143.4">D6</text>
<text x="121.4" y="145.9">BAS16</text>
</g>
<g font-size="1.5" fill="#840000">
<text x="178" y="184">Sheet:</text>
<text x="186.2" y="184">/</text>
<text x="178" y="186.7">File:</text>
<text x="184.1" y="186.7">MSPM0L1105_dev_board.kicad_sch</text>
<text x="178" y="196.9">KiCad</text>
<text x="178" y="194.1">Size:</text>
<text x="184.7" y="194.1">A4</text>
<text x="185.7" y="196.9">E.D.A.</text>
<text x="193.3" y="196.9">10.0.1</text>
<text x="200" y="194.1">Date:</text>
<text x="263" y="194.3">Rev:</text>
<text x="263" y="196.9">Id:</text>
<text x="267.1" y="196.9">1/1</text>
</g>
<g font-size="1.4" fill="#0f0f0f">
<text x="77.4" y="32.6">*DTR</text>
<text x="124" y="41.5">UART0_RXD</text>
<text x="157.5" y="44.1">PA9</text>
<text x="222.2" y="47.9">SDA</text>
<text x="126.9" y="49.1">UART0_TXD</text>
<text x="153.3" y="53">PA16</text>
<text x="222.2" y="50.4">SCL</text>
<text x="153.3" y="55.5">PA15</text>
<text x="153.3" y="58">PA14</text>
<text x="208.3" y="58">TIMG4_C0</text>
<text x="153.3" y="63.1">PA21</text>
<text x="153.3" y="60.6">PA25</text>
<text x="208.3" y="60.6">TIMG4_C1</text>
<text x="242.6" y="64.4">PA27</text>
<text x="242.6" y="61.8">PA26</text>
<text x="258.7" y="64.4">PA25</text>
<text x="208.3" y="69.5">SCK</text>
<text x="242.6" y="69.5">SCL</text>
<text x="242.6" y="66.9">SDA</text>
<text x="258.7" y="69.5">PA16</text>
<text x="258.7" y="66.9">PA21</text>
<text x="150.4" y="75.8">SWCLK</text>
<text x="208.3" y="74.5">MISO</text>
<text x="208.3" y="72">MOSI</text>
<text x="208.3" y="77.1">CS1</text>
<text x="242.6" y="74.5">CS2</text>
<text x="242.6" y="77.1">MISO</text>
<text x="242.6" y="72">CS1</text>
<text x="254.1" y="77.1">TIMG4_C1</text>
<text x="258.7" y="74.5">PA14</text>
<text x="258.7" y="72">PA15</text>
<text x="139.7" y="80.9">*RST</text>
<text x="150.8" y="78.4">SWDIO</text>
<text x="150.9" y="83.4">BSL_RX</text>
<text x="208.3" y="79.6">CS2</text>
<text x="242.6" y="82.2">SCK</text>
<text x="242.6" y="79.6">MOSI</text>
<text x="251.6" y="82.2">BSL_INVOKE</text>
<text x="254.1" y="79.6">TIMG4_C0</text>
<text x="151.2" y="86">BSL_TX</text>
<text x="208.3" y="91.1">PA26</text>
<text x="208.3" y="93.6">PA27</text>
<text x="48.3" y="105">SWCLK</text>
<text x="48.3" y="107.6">*RST</text>
<text x="48.3" y="102.5">SWDIO</text>
<text x="116.8" y="148.2">RXD</text>
<text x="175.3" y="148.2">UART0_RXD</text>
<text x="116.8" y="150.7">TXD</text>
<text x="175.3" y="155.8">BSL_TX</text>
<text x="175.3" y="150.7">UART0_TXD</text>
<text x="175.3" y="153.3">BSL_RX</text>
<text x="115.6" y="160.9">*DTR</text>
<text x="175.3" y="158.4">*RST</text>
</g>
<g font-size="1.4" fill="#0000c2">
<text x="61.9" y="44.2">Auto-Bootloader,</text>
<text x="61.9" y="46.5">are</text>
<text x="66.5" y="46.5">used</text>
<text x="72.6" y="46.5">to</text>
<text x="75.9" y="46.5">allow</text>
<text x="81.4" y="44.2">and</text>
<text x="82.6" y="46.5">the</text>
<text x="86.5" y="44.2">Auto-Reset</text>
<text x="87.1" y="46.5">connected</text>
<text x="61.9" y="48.8">USB</text>
<text x="61.9" y="51">bootloader</text>
<text x="61.9" y="53.3">remote</text>
<text x="67.4" y="48.8">host</text>
<text x="70.4" y="53.3">reset</text>
<text x="73.1" y="48.8">to</text>
<text x="74.4" y="51">mode</text>
<text x="76.4" y="48.8">remotely</text>
<text x="76.8" y="53.3">operations</text>
<text x="81.2" y="51">and</text>
<text x="86.2" y="51">perform</text>
<text x="86.6" y="48.8">set</text>
<text x="140.7" y="126">R17</text>
<text x="146" y="126">is</text>
<text x="149" y="126">used</text>
<text x="155.1" y="126">to</text>
<text x="140.7" y="128.3">ensure</text>
<text x="140.7" y="130.5">UART0</text>
<text x="148.4" y="130.5">data</text>
<text x="148.8" y="128.3">no</text>
<text x="152.6" y="128.3">garbage</text>
<text x="154.2" y="130.5">is</text>
<text x="157.3" y="130.5">sent</text>
<text x="140.7" y="132.8">to</text>
<text x="140.7" y="135">during</text>
<text x="144" y="132.8">the</text>
<text x="148.5" y="132.8">host</text>
<text x="148.5" y="135">power-up</text>
<text x="154.2" y="132.8">PC</text>
</g>
<g font-size="1.3" fill="#840000">
<text x="35" y="11.9">1</text>
<text x="85" y="11.9">2</text>
<text x="135" y="11.9">3</text>
<text x="185" y="11.9">4</text>
<text x="235" y="11.9">5</text>
<text x="285" y="11.9">6</text>
<text x="10.3" y="35.9">A</text>
<text x="285.3" y="35.9">A</text>
<text x="10.3" y="85.9">B</text>
<text x="285.3" y="85.9">B</text>
<text x="10.3" y="135.9">C</text>
<text x="285.3" y="135.9">C</text>
<text x="10.3" y="185.9">D</text>
<text x="285.3" y="185.9">D</text>
<text x="35" y="199.9">1</text>
<text x="85" y="199.9">2</text>
<text x="135" y="199.9">3</text>
<text x="185" y="199.9">4</text>
<text x="235" y="199.9">5</text>
<text x="285" y="199.9">6</text>
</g>
<g font-size="1.3" fill="#a90000">
<text x="186.4" y="33.7" transform="rotate(-90 186.4 33.7)">7</text>
<text x="162.5" y="37.8">21</text>
<text x="162.5" y="44.2">14</text>
<text x="162.5" y="46.7">20</text>
<text x="162.5" y="53.1">19</text>
<text x="203.8" y="48">4</text>
<text x="203.8" y="50.5">5</text>
<text x="162.5" y="58.2">17</text>
<text x="162.5" y="55.6">18</text>
<text x="203.2" y="58.2">15</text>
<text x="235.5" y="59.4">11</text>
<text x="235.5" y="56.9">12</text>
<text x="268.6" y="59.4">11</text>
<text x="268.6" y="56.9">12</text>
<text x="162.5" y="63.2">24</text>
<text x="162.5" y="60.7">28</text>
<text x="203.2" y="60.7">16</text>
<text x="235.5" y="62">10</text>
<text x="236.1" y="64.5">9</text>
<text x="268.6" y="62">10</text>
<text x="269.2" y="64.5">9</text>
<text x="203.2" y="69.6">13</text>
<text x="236.1" y="69.6">7</text>
<text x="236.1" y="67.1">8</text>
<text x="269.2" y="69.6">7</text>
<text x="269.2" y="67.1">8</text>
<text x="162.5" y="75.9">23</text>
<text x="203.2" y="77.2">10</text>
<text x="203.2" y="74.7">11</text>
<text x="203.2" y="72.1">12</text>
<text x="236.1" y="77.2">4</text>
<text x="236.1" y="74.7">5</text>
<text x="236.1" y="72.1">6</text>
<text x="269.2" y="77.2">4</text>
<text x="269.2" y="74.7">5</text>
<text x="269.2" y="72.1">6</text>
<text x="162.5" y="78.5">22</text>
<text x="162.5" y="83.6">25</text>
<text x="163.1" y="81">6</text>
<text x="203.2" y="79.8">27</text>
<text x="236.1" y="82.3">2</text>
<text x="236.1" y="79.8">3</text>
<text x="269.2" y="82.3">2</text>
<text x="269.2" y="79.8">3</text>
<text x="162.5" y="86.1">26</text>
<text x="163.1" y="89.9">3</text>
<text x="236.1" y="84.8">1</text>
<text x="269.2" y="84.8">1</text>
<text x="163.1" y="93.7">9</text>
<text x="203.8" y="91.2">1</text>
<text x="203.8" y="93.7">2</text>
<text x="41.8" y="100.1">5</text>
<text x="183.9" y="99.8" transform="rotate(-90 183.9 99.8)">8</text>
<text x="41.8" y="107.7">2</text>
<text x="41.8" y="105.2">3</text>
<text x="41.8" y="102.6">4</text>
<text x="41.8" y="110.2">1</text>
<text x="237.4" y="128">1</text>
<text x="237.4" y="130.6">2</text>
<text x="54.6" y="136.9">A4</text>
<text x="213.9" y="136.9">1</text>
<text x="226.6" y="136.9">3</text>
<text x="54.6" y="142">A5</text>
<text x="97.5" y="142.9" transform="rotate(-90 97.5 142.9)">7</text>
<text x="101.3" y="143.6" transform="rotate(-90 101.3 143.6)">10</text>
<text x="266.6" y="139.4">1</text>
<text x="266.6" y="142">2</text>
<text x="54.5" y="144.5">B5</text>
<text x="54.6" y="149.6">A7</text>
<text x="108.5" y="148.3">8</text>
<text x="139.6" y="148.3">1</text>
<text x="148.5" y="148.3">2</text>
<text x="220.7" y="144.2" transform="rotate(-90 220.7 144.2)">2</text>
<text x="54.5" y="152.1">B7</text>
<text x="54.6" y="154.7">A6</text>
<text x="90.7" y="154.7">1</text>
<text x="90.7" y="152.1">2</text>
<text x="108.5" y="156">5</text>
<text x="108.5" y="150.9">9</text>
<text x="139.6" y="150.9">3</text>
<text x="139.6" y="153.4">5</text>
<text x="139.6" y="156">7</text>
<text x="148.5" y="150.9">4</text>
<text x="148.5" y="153.4">6</text>
<text x="148.5" y="156">8</text>
<text x="54.5" y="157.2">B6</text>
<text x="108.5" y="161">4</text>
<text x="108.5" y="158.5">6</text>
<text x="139.6" y="158.5">9</text>
<text x="147.9" y="158.5">10</text>
<text x="29.2" y="163.6">S1</text>
<text x="29.2" y="166.1">S2</text>
<text x="54.5" y="167.4">B8</text>
<text x="54.6" y="164.8">A8</text>
<text x="71.7" y="167.4">1</text>
<text x="81" y="164.5" transform="rotate(-90 81 164.5)">5</text>
<text x="100.1" y="165.8" transform="rotate(-90 100.1 165.8)">3</text>
<text x="42.9" y="174" transform="rotate(-90 42.9 174)">A1</text>
<text x="71.7" y="169.9">3</text>
<text x="71.7" y="177.5">4</text>
<text x="71.7" y="180.1">6</text>
<text x="81" y="184.9" transform="rotate(-90 81 184.9)">2</text>
</g>
<text font-size="1.3" fill="#0f0f0f" x="134.6" y="37.8">BSL_INVOKE</text>
<g font-size="1.3" fill="#006464">
<text x="165.6" y="39">BSL_INVOKE/PA18</text>
<text x="187.6" y="38.6" transform="rotate(-90 187.6 38.6)">VDD</text>
<text x="165.6" y="45.3">RXD/PA9</text>
<text x="165.6" y="47.9">TXD/PA17</text>
<text x="194" y="49.1">SDA/PA0</text>
<text x="194.1" y="51.7">SCL/PA1</text>
<text x="165.6" y="59.3">PA14</text>
<text x="165.6" y="56.7">PA15/A9</text>
<text x="165.6" y="54.2">PA16/A8</text>
<text x="187.4" y="59.3">TIMG4_C0/PA10</text>
<text x="165.6" y="64.4">VREF-/PA21/A5</text>
<text x="165.6" y="61.8">PA25/A2</text>
<text x="187.4" y="61.8">TIMG4_C1/PA11</text>
<text x="193.8" y="70.7">SCK/PA6</text>
<text x="165.6" y="77.1">SWCLK/PA20/A6</text>
<text x="193" y="75.8">MISO/PA4</text>
<text x="193" y="73.3">MOSI/PA5</text>
<text x="165.6" y="82.1">*RST</text>
<text x="165.6" y="79.6">SWDIO/PA19</text>
<text x="189.1" y="80.9">CS2/PA24/A3</text>
<text x="193.9" y="78.3">CS1/PA3</text>
<text x="165.6" y="84.7">BSL_RX/PA22/A4</text>
<text x="165.6" y="87.2">BSL_TX/VREF+/PA23</text>
<text x="165.6" y="91">VCORE</text>
<text x="165.6" y="94.8">ROSC/PA2</text>
<text x="194.1" y="92.3">PA26/A1</text>
<text x="194.1" y="94.8">PA27/A0</text>
<text x="185" y="97.3" transform="rotate(-90 185 97.3)">VSS</text>
<text x="47.2" y="138">VBUS</text>
<text x="48.4" y="143.1">CC1</text>
<text x="216.2" y="138">IN</text>
<text x="221.8" y="142" transform="rotate(-90 221.8 142)">GND</text>
<text x="222" y="138">OUT</text>
<text x="48.4" y="145.6">CC2</text>
<text x="98.7" y="147.8" transform="rotate(-90 98.7 147.8)">VCC</text>
<text x="102.5" y="146.5" transform="rotate(-90 102.5 146.5)">V3</text>
<text x="103.8" y="149.5">TXD</text>
<text x="49.3" y="155.8">D+</text>
<text x="49.3" y="150.7">D-</text>
<text x="49.3" y="153.3">D-</text>
<text x="93.2" y="155.8">D+</text>
<text x="93.2" y="153.3">D-</text>
<text x="103.5" y="152">RXD</text>
<text x="49.3" y="158.3">D+</text>
<text x="103.8" y="157.1">CTS</text>
<text x="103.8" y="159.6">RTS</text>
<text x="34" y="164.7">SHIELD</text>
<text x="34" y="167.2">SHIELD</text>
<text x="47.1" y="166">SBU1</text>
<text x="82.1" y="167.7" transform="rotate(-90 82.1 167.7)">VP</text>
<text x="101.2" y="163.3" transform="rotate(-90 101.2 163.3)">GND</text>
<text x="103.7" y="162.2">DTR</text>
<text x="44" y="169.2" transform="rotate(-90 44 169.2)">GND</text>
<text x="47.1" y="168.5">SBU2</text>
<text x="73.7" y="168.5">IO1</text>
<text x="73.7" y="171">IO2</text>
<text x="73.7" y="178.7">IO3</text>
<text x="73.7" y="181.2">IO4</text>
<text x="82.1" y="182.9" transform="rotate(-90 82.1 182.9)">VN</text>
</g>
</svg>
